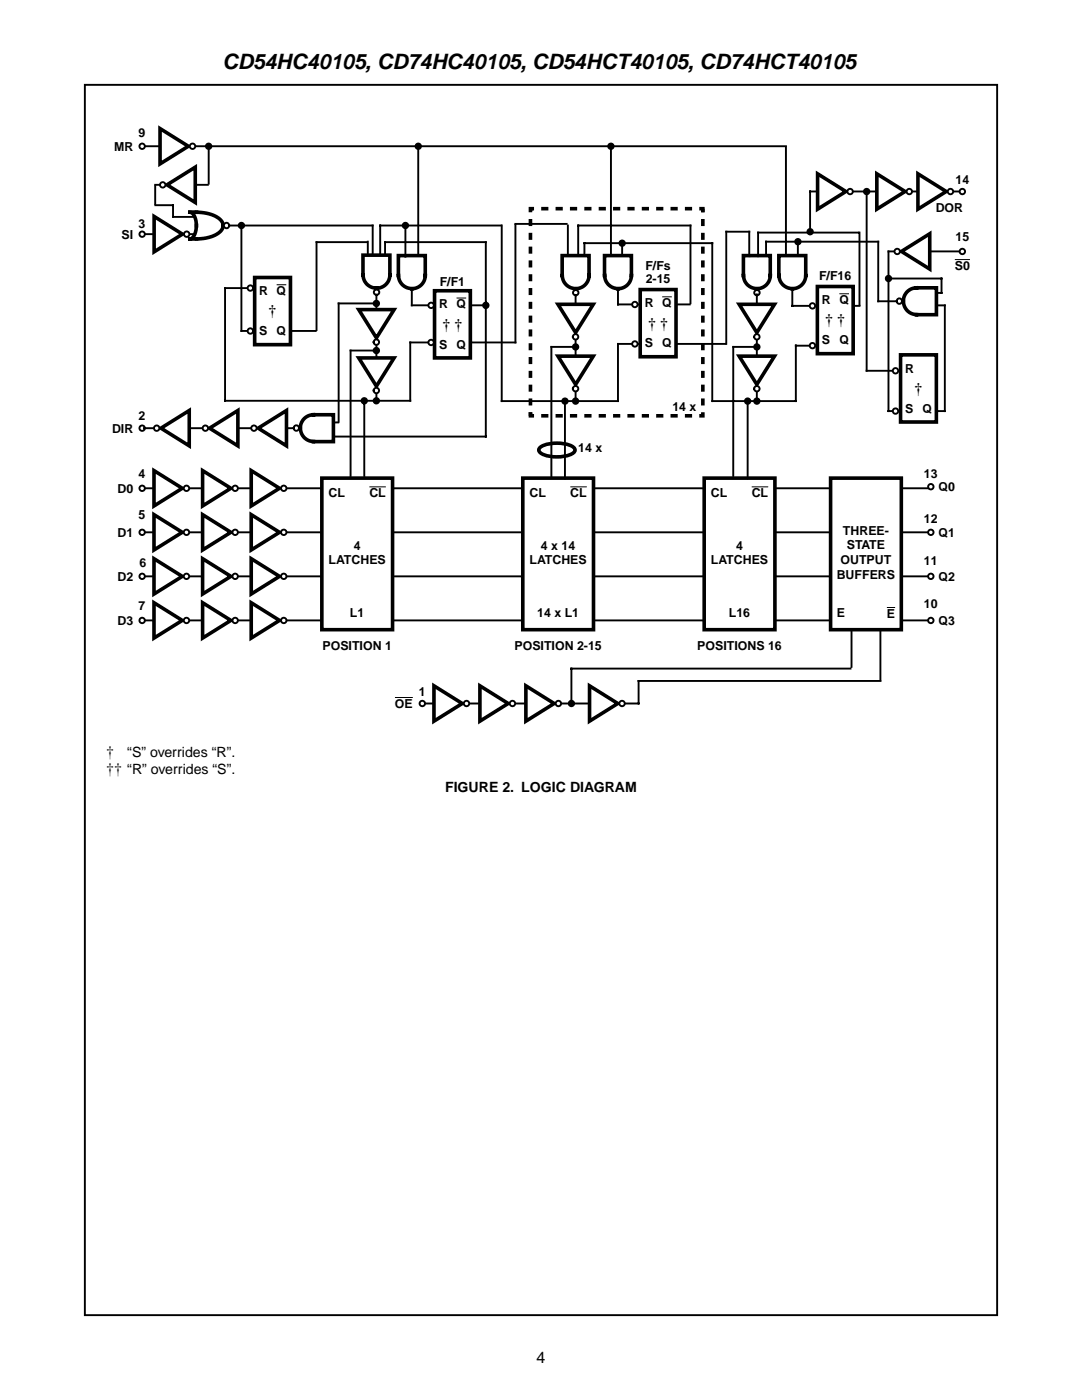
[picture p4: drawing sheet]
<svg xmlns="http://www.w3.org/2000/svg" width="216mm" height="279mm" viewBox="0 0 216 279" stroke-linecap="round" stroke-linejoin="round" font-family="sans-serif">
<path d="M16.9 16.9h182.1v245.6h-182.1zM28.9 97.4h156.6M28.8 115h156.7M28.9 106.2h156.6M29.1 123.8h156.4" fill="none" stroke="#000" stroke-width=".38"/>
<g fill="#fff" stroke="#000" stroke-width=".72">
<path d="M104.3 95.4h14.1v30.3h-14.1z" fill-rule="evenodd"/>
<path d="M140.5 95.4h14.1v30.3h-14.1z" fill-rule="evenodd"/>
</g>
<path d="M28.8 29.2h128" fill="none" stroke="#000" stroke-width=".38"/>
<path d="M28.1 28.7l.3-.1v.6v-.6a.55 .55 0 0 1 .5 .8 .55 .55 0 0 1-.9 .2 .55 .55 0 0 1 .1-.9z" fill="#fff"/>
<g fill="none" stroke="#000" stroke-width=".38">
<path d="M31 36.9h10.5M28.8 46.7h10.1M34.5 43.3h4.4M44.6 45h29.8"/>
<circle cx="28.4" cy="29.2" r=".54"/>
</g>
<path d="M37.9 42.3h1.3M37.9 42.4a2.16 2.16 0 0 1 1.3 2.3v.3M39.2 45l-.1 1-.3 .9-.3 .5-.6 .3 3.2-.2 1.2-.3 1.1-.6a2.05 2.05 0 0 0 1.1-1.6M39.2 42.4l2.2 .2 1.9 .7a2.13 2.13 0 0 1 1.2 1.7" fill="none" stroke="#000" stroke-width=".72"/>
<circle cx="45.2" cy="45" r=".54" fill="#fff" stroke="#000" stroke-width=".38"/>
<path d="M27.9 46.5l.5-.3v.5v-.5a.55 .55 0 0 1 .5 .6 .55 .55 0 0 1-.7 .4 .55 .55 0 0 1-.3-.7z" fill="#fff"/>
<g fill="none" stroke="#000" stroke-width=".38">
<path d="M31 37.1v3.6M41.6 29.2v7.5M48.2 45v21.1h14.8M63.2 48.3v17.6"/>
<circle cx="41.6" cy="29.2" r=".54"/>
<circle cx="28.4" cy="46.7" r=".54"/>
<circle cx="48.2" cy="45" r=".54"/>
</g>
<path d="M41.4 28.7l.2-.1v.6v-.6a.55 .55 0 0 1 .6 .8 .55 .55 0 0 1-.9 .2 .55 .55 0 0 1 .1-.9zM47.7 44.7l.5-.2v.5v-.5a.55 .55 0 0 1 .5 .6 .55 .55 0 0 1-.7 .4 .55 .55 0 0 1-.3-.8z" fill="#000"/>
<path d="M50.8 55.4h7.2v13.4h-7.2z" fill-rule="evenodd" fill="#fff" stroke="#000" stroke-width=".72"/>
<path d="M55.2 56.8h1.9" fill="none" stroke="#000" stroke-width=".2"/>
<path d="M44.9 57.5h5.6" fill="none" stroke="#000" stroke-width=".38"/>
<path d="M49.7 57l.3-.1v.6v-.6a.55 .55 0 0 1 .5 .8 .55 .55 0 0 1-.9 .2 .55 .55 0 0 1 .1-.9z" fill="#fff"/>
<circle cx="50" cy="57.5" r=".54" fill="none" stroke="#000" stroke-width=".38"/>
<path d="M49.7 65.6l.3-.1v.6v-.6a.55 .55 0 0 1 .5 .7 .55 .55 0 0 1-.9 .3 .55 .55 0 0 1 .1-.9z" fill="#fff"/>
<g fill="none" stroke="#000" stroke-width=".38">
<path d="M44.9 57.5v22.5h37M63.2 48.3h9.9M73.4 48.2v2.6M76.8 48.3v2.5M67.6 60.6h7.3"/>
<circle cx="50" cy="66.1" r=".54"/>
</g>
<path d="M72.4 54.9v-4h5.4v4.3l-.4 1-.7 .8a2.69 2.69 0 0 1-4.2-2.1" fill="none" stroke="#000" stroke-width=".72"/>
<circle cx="75.1" cy="58.3" r=".54" fill="#fff" stroke="#000" stroke-width=".38"/>
<g fill="none" stroke="#000" stroke-width=".38">
<path d="M83.5 29.4v21.5M74.4 45v5.9M75.1 58.8v21.1M76.8 48.3h20.1M80.9 44.8v6.4M82.2 57.8v3.1h14.8M100 45h-24.1v5.9M67.6 60.6v23.6M74.9 70h-4.9v25M102.8 68.3h-20.9v11.7M72.7 80.4v14.6"/>
<circle cx="83.5" cy="29.2" r=".54"/>
<circle cx="80.9" cy="45" r=".54"/>
<circle cx="72.7" cy="80" r=".54"/>
<circle cx="75.1" cy="80" r=".54"/>
<circle cx="75.1" cy="70" r=".54"/>
<circle cx="75.1" cy="60.6" r=".54"/>
</g>
<path d="M83.2 28.7l.3-.1v.6v-.6a.55 .55 0 0 1 .5 .8 .55 .55 0 0 1-.9 .2 .55 .55 0 0 1 .1-.9zM80.4 44.7l.5-.2v.5v-.5a.55 .55 0 0 1 .5 .6 .55 .55 0 0 1-.7 .4 .55 .55 0 0 1-.3-.8zM72.4 79.5l.3-.1v.6v-.6a.55 .55 0 0 1 .5 .8 .55 .55 0 0 1-.9 .2 .55 .55 0 0 1 .1-.9zM74.6 60.3l.5-.3v.6v-.6a.55 .55 0 0 1 .6 .7 .55 .55 0 0 1-.8 .4 .55 .55 0 0 1-.3-.8zM74.6 69.7l.5-.3v.6v-.6a.55 .55 0 0 1 .6 .7 .55 .55 0 0 1-.8 .4 .55 .55 0 0 1-.3-.8zM74.8 79.5l.3-.1v.6v-.6a.55 .55 0 0 1 .5 .8 .55 .55 0 0 1-.8 .2 .55 .55 0 0 1 0-.9z" fill="#000"/>
<path d="M82.2 57.6l-1.1-.2-.9-.7a2.54 2.54 0 0 1-.7-1.7v-4h5.4v4l-.2 .9-.4 .7-.6 .5-.7 .4-.8 .1" fill="none" stroke="#000" stroke-width=".72"/>
<path d="M86.7 58h7.2v13.4h-7.2z" fill-rule="evenodd" fill="#fff" stroke="#000" stroke-width=".72"/>
<path d="M91.1 59.5h1.9" fill="none" stroke="#000" stroke-width=".2"/>
<path d="M85.8 60.5l.2-.1v.5v-.5a.55 .55 0 0 1 .5 .7 .55 .55 0 0 1-.8 .3 .55 .55 0 0 1 .1-.9z" fill="#fff"/>
<circle cx="86" cy="60.9" r=".54" fill="none" stroke="#000" stroke-width=".38"/>
<path d="M85.8 67.9l.2-.1v.5v-.5a.55 .55 0 0 1 .5 .7 .55 .55 0 0 1-.8 .3 .55 .55 0 0 1 .1-.9z" fill="#fff"/>
<g fill="none" stroke="#000" stroke-width=".38">
<path d="M96.9 48.3v38.8h-30.1M66.5 84.3h1"/>
<circle cx="86" cy="68.3" r=".54"/>
<circle cx="96.9" cy="60.9" r=".54"/>
</g>
<path d="M96.7 60.5l.2-.1v.5v-.5a.55 .55 0 0 1 .6 .7 .55 .55 0 0 1-.9 .3 .55 .55 0 0 1 .1-.9z" fill="#000"/>
<path d="M28.1 85l.3-.1v.6v-.6a.55 .55 0 0 1 .5 .7 .55 .55 0 0 1-.9 .3 .55 .55 0 0 1 .1-.9z" fill="#fff"/>
<g fill="none" stroke="#000" stroke-width=".38">
<path d="M28.8 85.5h29.7"/>
<circle cx="28.4" cy="85.4" r=".54"/>
</g>
<path d="M59.9 85.4a2.66 2.66 0 0 1 2.7-2.6h3.9v5.3h-3.9M59.9 85.4l.3 1.1 .6 .9 .8 .5 1 .2" fill="none" stroke="#000" stroke-width=".72"/>
<circle cx="59.1" cy="85.4" r=".55" fill="#fff" stroke="#000" stroke-width=".38"/>
<path d="M28.1 97l.3-.1v.5v-.5a.55 .55 0 0 1 .5 .7 .55 .55 0 0 1-.9 .3 .55 .55 0 0 1 .1-.9z" fill="#fff"/>
<circle cx="28.4" cy="97.5" r=".54" fill="none" stroke="#000" stroke-width=".38"/>
<path d="M28.1 105.8l.3-.1v.5v-.5a.55 .55 0 0 1 .5 .7 .55 .55 0 0 1-.9 .3 .55 .55 0 0 1 .1-.9z" fill="#fff"/>
<circle cx="28.4" cy="106.2" r=".54" fill="none" stroke="#000" stroke-width=".38"/>
<path d="M27.9 114.7l.5-.2v.5v-.5a.55 .55 0 0 1 .5 .6 .55 .55 0 0 1-.7 .4 .55 .55 0 0 1-.3-.8z" fill="#fff"/>
<circle cx="28.4" cy="115" r=".54" fill="none" stroke="#000" stroke-width=".38"/>
<path d="M27.9 123.5l.5-.2v.5v-.5a.55 .55 0 0 1 .5 .6 .55 .55 0 0 1-.7 .4 .55 .55 0 0 1-.3-.8z" fill="#fff"/>
<circle cx="28.4" cy="123.8" r=".54" fill="none" stroke="#000" stroke-width=".38"/>
<path d="M64.2 95.4h14.1v30.3h-14.1z" fill-rule="evenodd" fill="#fff" stroke="#000" stroke-width=".72"/>
<path d="M73.7 97.2h3.3" fill="none" stroke="#000" stroke-width=".2"/>
<path d="M121.9 29.6v21.3M100.1 45v35h23.2v-11.4h21.5M113.3 45v5.9M114.9 57.9v21.9M137.8 45h-22.4v5.9" fill="none" stroke="#000" stroke-width=".38"/>
<path d="M112.2 51h5.3v4.3l-.3 1-.8 .8a2.69 2.69 0 0 1-4.2-2.1z" fill="none" stroke="#000" stroke-width=".72"/>
<circle cx="114.9" cy="58.4" r=".54" fill="#fff" stroke="#000" stroke-width=".38"/>
<g fill="none" stroke="#000" stroke-width=".38">
<path d="M102.8 44.9v23.4M123.3 57.5v3.3h14.3M110 69.2h4.9"/>
<circle cx="112.7" cy="80.1" r=".54"/>
<circle cx="114.9" cy="80.1" r=".54"/>
</g>
<path d="M112.3 79.8l.4-.3v.5v-.5a.55 .55 0 0 1 .6 .6 .55 .55 0 0 1-.8 .5 .55 .55 0 0 1-.2-.8zM114.4 79.8l.5-.3v.5v-.5a.55 .55 0 0 1 .5 .6 .55 .55 0 0 1-.7 .5 .55 .55 0 0 1-.3-.8z" fill="#000"/>
<path d="M127.7 57.8h7.2v13.4h-7.2z" fill-rule="evenodd" fill="#fff" stroke="#000" stroke-width=".72"/>
<path d="M132.1 59.2h2" fill="none" stroke="#000" stroke-width=".2"/>
<g fill="none" stroke="#000" stroke-width=".38">
<path d="M116.6 50.9v-2.4h25.5v31.5M124.1 48.5v2.4M137.8 45v15.5"/>
<circle cx="121.9" cy="29.2" r=".54"/>
<circle cx="124.1" cy="48.5" r=".54"/>
</g>
<path d="M120.6 55v-4h5.4v4l-.2 1-.4 .6-.6 .6-.7 .3-.8 .1M120.7 55l.2 1 .6 .9a2.73 2.73 0 0 0 1.8 .7" fill="none" stroke="#000" stroke-width=".72"/>
<path d="M121.6 28.7l.3-.1v.6v-.6a.55 .55 0 0 1 .5 .8 .55 .55 0 0 1-.8 .2 .55 .55 0 0 1 0-.9zM123.7 48.3l.4-.3v.5v-.5a.55 .55 0 0 1 .6 .6 .55 .55 0 0 1-.8 .4 .55 .55 0 0 1-.2-.7z" fill="#000"/>
<path d="M126.4 60.3l.3-.1v.6v-.6a.55 .55 0 0 1 .5 .7 .55 .55 0 0 1-.9 .3 .55 .55 0 0 1 .1-.9z" fill="#fff"/>
<circle cx="126.7" cy="60.8" r=".54" fill="none" stroke="#000" stroke-width=".38"/>
<path d="M126.2 68.4l.5-.3v.5v-.5a.55 .55 0 0 1 .5 .6 .55 .55 0 0 1-.7 .5 .55 .55 0 0 1-.3-.8z" fill="#fff"/>
<circle cx="126.7" cy="68.6" r=".54" fill="none" stroke="#000" stroke-width=".38"/>
<path d="M107.9 89.2a5.5 5.5 0 0 1 3.2-.7v1.3v-1.3h.9a4.1 4.1 0 0 1 2.6 1l.1 .3a1.56 1.56 0 0 1-1.3 1.1 7.5 7.5 0 0 1-5.5-.5l-.4-.6z" fill="#fff"/>
<path d="M151 57.6l-.8-.1-.7-.4-.5-.4-.5-.8-.1-.9-.1-4h5.4v4.1l-.2 .8-.4 .7-.6 .6-.7 .3-.8 .1M107.9 89.2a7.3 7.3 0 0 1 6.5 0l.3 .6a1.57 1.57 0 0 1-1.3 1.1 7.5 7.5 0 0 1-5.5-.5l-.4-.6z" fill="none" stroke="#000" stroke-width=".72"/>
<path d="M144.9 46.2h4.6" fill="none" stroke="#000" stroke-width=".38"/>
<circle cx="151" cy="58.4" r=".54" fill="#fff" stroke="#000" stroke-width=".38"/>
<path d="M156.8 29.4v21.5M144.9 46.2v22.4M149.5 46.2v4.9M151.3 46.4v4.7M152.9 50.8v-2.6h22.3v11.9M158.1 58.2v2.8h13.4M159.2 48v2.9" fill="none" stroke="#000" stroke-width=".38"/>
<path d="M155.4 55v-4h5.4v4l-.3 1-.3 .6-.6 .6-.7 .3-.8 .1M155.4 55l.2 .9 .6 .9 .8 .6 1.1 .2" fill="none" stroke="#000" stroke-width=".72"/>
<path d="M163.1 57.2h7.1v13.4h-7.1z" fill-rule="evenodd" fill="#fff" stroke="#000" stroke-width=".72"/>
<path d="M167.5 58.6h1.9" fill="none" stroke="#000" stroke-width=".2"/>
<path d="M161.8 60.6l.3-.1v.5v-.5a.55 .55 0 0 1 .5 .7 .55 .55 0 0 1-.8 .3 .55 .55 0 0 1 0-.9z" fill="#fff"/>
<g fill="none" stroke="#000" stroke-width=".38">
<path d="M151 58.8v21.2M151.1 69.2h-4.8v25.8M158.8 68.9v11.1h-16.7M158.8 69h4"/>
<circle cx="151" cy="69.2" r=".54"/>
<circle cx="162.1" cy="61" r=".54"/>
</g>
<path d="M150.5 69l.5-.3v.5v-.5a.55 .55 0 0 1 .6 .6 .55 .55 0 0 1-.8 .4 .55 .55 0 0 1-.3-.7z" fill="#000"/>
<path d="M161.6 68.7l.5-.3v.6v-.6a.55 .55 0 0 1 .6 .7 .55 .55 0 0 1-.8 .4 .55 .55 0 0 1-.3-.8z" fill="#fff"/>
<g fill="none" stroke="#000" stroke-width=".38">
<path d="M149.2 80.1v15.4M114 133.4h55.7M114 133.4v7M169.9 125.9v7.2M175.7 125.9v9.6M175.7 135.9h-48.3v4.5h-43.2"/>
<circle cx="162.1" cy="69" r=".54"/>
<circle cx="149.2" cy="80.1" r=".54"/>
<circle cx="151" cy="80.1" r=".54"/>
<circle cx="114" cy="140.4" r=".54"/>
</g>
<path d="M148.7 79.8l.5-.3v.5v-.5a.55 .55 0 0 1 .5 .6 .55 .55 0 0 1-.7 .5 .55 .55 0 0 1-.3-.8zM150.5 79.8l.5-.3v.5v-.5a.55 .55 0 0 1 .6 .6 .55 .55 0 0 1-.8 .5 .55 .55 0 0 1-.3-.8zM113.5 140.1l.5-.3v.6v-.6a.55 .55 0 0 1 .6 .7 .55 .55 0 0 1-.8 .4 .55 .55 0 0 1-.3-.8z" fill="#000"/>
<path d="M185.3 123.5l.4-.2v.5v-.5a.55 .55 0 0 1 .6 .6 .55 .55 0 0 1-.7 .4 .55 .55 0 0 1-.3-.8z" fill="#fff"/>
<circle cx="185.7" cy="123.8" r=".54" fill="none" stroke="#000" stroke-width=".38"/>
<path d="M185.5 114.6l.2-.1v.5v-.5a.55 .55 0 0 1 .6 .7 .55 .55 0 0 1-.9 .2 .55 .55 0 0 1 .1-.8z" fill="#fff"/>
<circle cx="185.7" cy="115" r=".54" fill="none" stroke="#000" stroke-width=".38"/>
<path d="M185.5 105.8l.2-.1v.5v-.5a.55 .55 0 0 1 .6 .7 .55 .55 0 0 1-.9 .3 .55 .55 0 0 1 .1-.9z" fill="#fff"/>
<circle cx="185.7" cy="106.2" r=".54" fill="none" stroke="#000" stroke-width=".38"/>
<path d="M185.3 96.8l.4-.2v.5v-.5a.55 .55 0 0 1 .6 .6 .55 .55 0 0 1-.7 .4 .55 .55 0 0 1-.3-.8z" fill="#fff"/>
<g fill="none" stroke="#000" stroke-width=".38">
<path d="M177.3 50.2v31.8h11.2"/>
<circle cx="159.2" cy="48.2" r=".54"/>
<circle cx="161.6" cy="46.2" r=".54"/>
<circle cx="185.7" cy="97.1" r=".54"/>
</g>
<path d="M158.9 47.8l.3-.1v.5v-.5a.55 .55 0 0 1 .5 .7 .55 .55 0 0 1-.8 .3 .55 .55 0 0 1 0-.9zM161.2 46l.4-.3v.5v-.5a.55 .55 0 0 1 .6 .6 .55 .55 0 0 1-.7 .5 .55 .55 0 0 1-.3-.8z" fill="#000"/>
<path d="M179.7 70.8h7.1v13.4h-7.1z" fill-rule="evenodd" fill="#fff" stroke="#000" stroke-width=".72"/>
<path d="M175.2 60.1h3.6" fill="none" stroke="#000" stroke-width=".38"/>
<path d="M180.3 60.1l.1 .8 .3 .7 .5 .5 .7 .5 1 .2h4v-5.4l-4.3 .1-.8 .2-.6 .4a2.69 2.69 0 0 0-1 2" fill="none" stroke="#000" stroke-width=".72"/>
<circle cx="179.5" cy="60.1" r=".55" fill="#fff" stroke="#000" stroke-width=".38"/>
<g fill="none" stroke="#000" stroke-width=".38">
<path d="M177.3 55.6h10.6v2.9h-1M177.3 50.2h14.4M172.9 74h5.4M188.5 60.9v21.1"/>
<circle cx="177.3" cy="55.6" r=".54"/>
</g>
<path d="M176.8 55.3l.5-.3v.6v-.6a.55 .55 0 0 1 .5 .7 .55 .55 0 0 1-.7 .4 .55 .55 0 0 1-.3-.8z" fill="#000"/>
<path d="M178.2 73.7l.5-.3v.6v-.6a.55 .55 0 0 1 .5 .7 .55 .55 0 0 1-.7 .4 .55 .55 0 0 1-.3-.8z" fill="#fff"/>
<circle cx="178.7" cy="74" r=".54" fill="none" stroke="#000" stroke-width=".38"/>
<path d="M178.2 81.8l.5-.3v.5v-.5a.55 .55 0 0 1 .5 .6 .55 .55 0 0 1-.7 .5 .55 .55 0 0 1-.3-.8z" fill="#fff"/>
<g fill="none" stroke="#000" stroke-width=".38">
<path d="M172.9 38.4v35.6M191.6 38.2h-30v7.9"/>
<circle cx="178.7" cy="82" r=".54"/>
</g>
<path d="M191.6 37.9l.4-.2v.5v-.5a.55 .55 0 0 1 .6 .6 .55 .55 0 0 1-.8 .4 .55 .55 0 0 1-.2-.8z" fill="#fff"/>
<circle cx="192" cy="38.2" r=".54" fill="none" stroke="#000" stroke-width=".38"/>
<path d="M191.6 49.9l.4-.3v.6v-.6a.55 .55 0 0 1 .6 .7 .55 .55 0 0 1-.8 .4 .55 .55 0 0 1-.2-.8z" fill="#fff"/>
<g fill="none" stroke="#000" stroke-width=".38">
<path d="M187 60.9h1.5"/>
<circle cx="192" cy="50.2" r=".54"/>
</g>
<path d="M190.5 51.8h3M78.8 139.2h3.6" fill="none" stroke="#000" stroke-width=".2"/>
<path d="M83.8 140.1l.5-.3v.6v-.6a.55 .55 0 0 1 .5 .7 .55 .55 0 0 1-.7 .4 .55 .55 0 0 1-.3-.8z" fill="#fff"/>
<g fill="none" stroke="#000" stroke-width=".38">
<circle cx="172.9" cy="38.2" r=".54"/>
<circle cx="114.9" cy="69.2" r=".54"/>
<circle cx="84.3" cy="140.4" r=".54"/>
</g>
<path d="M106.2 41.6h-.4v.4M139.9 41.6h.3v.4M105.8 82.6v.4h.4M140.2 82.6v.4h-.3" fill="none" stroke="#000" stroke-width=".72"/>
<path d="M139.9 41.6h-33.7M106.2 83h33.7" fill="none" stroke="#000" stroke-width=".72" stroke-dasharray=".7 2.2" stroke-dashoffset=".7"/>
<path d="M105.8 42v40.6M140.2 82.6v-40.6" fill="none" stroke="#000" stroke-width=".72" stroke-dasharray=".7 2.1" stroke-dashoffset=".7"/>
<path d="M172.5 37.9l.4-.2v.5v-.5a.55 .55 0 0 1 .6 .6 .55 .55 0 0 1-.8 .4 .55 .55 0 0 1-.2-.8zM114.4 69l.5-.3v.5v-.5a.55 .55 0 0 1 .5 .6 .55 .55 0 0 1-.7 .4 .55 .55 0 0 1-.3-.7z" fill="#000"/>
<path d="M31.9 25.7l5.7 3.5-5.7 3.5z" fill="#fff" stroke="#000" stroke-width=".72"/>
<path d="M38.1 28.7l.3-.1v.6v-.6a.55 .55 0 0 1 .5 .8 .55 .55 0 0 1-.8 .2 .55 .55 0 0 1 0-.9z" fill="#fff"/>
<circle cx="38.4" cy="29.2" r=".54" fill="none" stroke="#000" stroke-width=".38"/>
<path d="M32.1 85.5l5.7-3.6v7.1z" fill="#fff" stroke="#000" stroke-width=".72"/>
<path d="M31 85l.3-.1v.6v-.6a.55 .55 0 0 1 .5 .7 .55 .55 0 0 1-.9 .3 .55 .55 0 0 1 .1-.9z" fill="#fff"/>
<circle cx="31.3" cy="85.4" r=".54" fill="none" stroke="#000" stroke-width=".38"/>
<path d="M41.8 85.5l5.7-3.6v7.1z" fill="#fff" stroke="#000" stroke-width=".72"/>
<path d="M40.7 85l.3-.1v.6v-.6a.55 .55 0 0 1 .5 .7 .55 .55 0 0 1-.9 .3 .55 .55 0 0 1 .1-.9z" fill="#fff"/>
<circle cx="41" cy="85.4" r=".54" fill="none" stroke="#000" stroke-width=".38"/>
<path d="M51.5 85.5l5.7-3.6v7.1z" fill="#fff" stroke="#000" stroke-width=".72"/>
<path d="M50.4 85l.3-.1v.6v-.6a.55 .55 0 0 1 .5 .7 .55 .55 0 0 1-.9 .3 .55 .55 0 0 1 .1-.9z" fill="#fff"/>
<circle cx="50.7" cy="85.4" r=".54" fill="none" stroke="#000" stroke-width=".38"/>
<path d="M30.7 93.9l5.7 3.5-5.7 3.6z" fill="#fff" stroke="#000" stroke-width=".72"/>
<path d="M36.9 97l.3-.1v.5v-.5a.55 .55 0 0 1 .5 .7 .55 .55 0 0 1-.8 .3 .55 .55 0 0 1 0-.9z" fill="#fff"/>
<circle cx="37.2" cy="97.5" r=".54" fill="none" stroke="#000" stroke-width=".38"/>
<path d="M40.4 93.9l5.7 3.5-5.7 3.6z" fill="#fff" stroke="#000" stroke-width=".72"/>
<path d="M46.6 97l.3-.1v.5v-.5a.55 .55 0 0 1 .5 .7 .55 .55 0 0 1-.8 .3 .55 .55 0 0 1 0-.9z" fill="#fff"/>
<circle cx="46.9" cy="97.5" r=".54" fill="none" stroke="#000" stroke-width=".38"/>
<path d="M50.1 93.9l5.7 3.5-5.7 3.6z" fill="#fff" stroke="#000" stroke-width=".72"/>
<path d="M56.3 97l.3-.1v.5v-.5a.55 .55 0 0 1 .5 .7 .55 .55 0 0 1-.8 .3 .55 .55 0 0 1 0-.9z" fill="#fff"/>
<circle cx="56.6" cy="97.5" r=".54" fill="none" stroke="#000" stroke-width=".38"/>
<path d="M30.7 102.7l5.7 3.5-5.7 3.6z" fill="#fff" stroke="#000" stroke-width=".72"/>
<path d="M36.9 105.8l.3-.1v.5v-.5a.55 .55 0 0 1 .5 .7 .55 .55 0 0 1-.8 .3 .55 .55 0 0 1 0-.9z" fill="#fff"/>
<circle cx="37.2" cy="106.2" r=".54" fill="none" stroke="#000" stroke-width=".38"/>
<path d="M40.4 102.7l5.7 3.5-5.7 3.6z" fill="#fff" stroke="#000" stroke-width=".72"/>
<path d="M46.6 105.8l.3-.1v.5v-.5a.55 .55 0 0 1 .5 .7 .55 .55 0 0 1-.8 .3 .55 .55 0 0 1 0-.9z" fill="#fff"/>
<circle cx="46.9" cy="106.2" r=".54" fill="none" stroke="#000" stroke-width=".38"/>
<path d="M50.1 102.7l5.7 3.5-5.7 3.6z" fill="#fff" stroke="#000" stroke-width=".72"/>
<path d="M56.3 105.8l.3-.1v.5v-.5a.55 .55 0 0 1 .5 .7 .55 .55 0 0 1-.8 .3 .55 .55 0 0 1 0-.9z" fill="#fff"/>
<circle cx="56.6" cy="106.2" r=".54" fill="none" stroke="#000" stroke-width=".38"/>
<path d="M30.7 111.5l5.7 3.5-5.7 3.6z" fill="#fff" stroke="#000" stroke-width=".72"/>
<path d="M36.7 114.7l.5-.2v.5v-.5a.55 .55 0 0 1 .6 .6 .55 .55 0 0 1-.8 .4 .55 .55 0 0 1-.3-.8z" fill="#fff"/>
<circle cx="37.2" cy="115" r=".54" fill="none" stroke="#000" stroke-width=".38"/>
<path d="M40.4 111.5l5.7 3.5-5.7 3.6z" fill="#fff" stroke="#000" stroke-width=".72"/>
<path d="M46.4 114.7l.5-.2v.5v-.5a.55 .55 0 0 1 .6 .6 .55 .55 0 0 1-.8 .4 .55 .55 0 0 1-.3-.8z" fill="#fff"/>
<circle cx="46.9" cy="115" r=".54" fill="none" stroke="#000" stroke-width=".38"/>
<path d="M50.1 111.5l5.7 3.5-5.7 3.6z" fill="#fff" stroke="#000" stroke-width=".72"/>
<path d="M56.1 114.7l.5-.2v.5v-.5a.55 .55 0 0 1 .6 .6 .55 .55 0 0 1-.8 .4 .55 .55 0 0 1-.3-.8z" fill="#fff"/>
<circle cx="56.6" cy="115" r=".54" fill="none" stroke="#000" stroke-width=".38"/>
<path d="M30.7 120.3l5.7 3.5-5.7 3.5z" fill="#fff" stroke="#000" stroke-width=".72"/>
<path d="M36.7 123.5l.5-.2v.5v-.5a.55 .55 0 0 1 .6 .6 .55 .55 0 0 1-.8 .4 .55 .55 0 0 1-.3-.8z" fill="#fff"/>
<circle cx="37.2" cy="123.8" r=".54" fill="none" stroke="#000" stroke-width=".38"/>
<path d="M40.4 120.3l5.7 3.5-5.7 3.5z" fill="#fff" stroke="#000" stroke-width=".72"/>
<path d="M46.4 123.5l.5-.2v.5v-.5a.55 .55 0 0 1 .6 .6 .55 .55 0 0 1-.8 .4 .55 .55 0 0 1-.3-.8z" fill="#fff"/>
<circle cx="46.9" cy="123.8" r=".54" fill="none" stroke="#000" stroke-width=".38"/>
<path d="M50.1 120.3l5.7 3.5-5.7 3.5z" fill="#fff" stroke="#000" stroke-width=".72"/>
<path d="M56.1 123.5l.5-.2v.5v-.5a.55 .55 0 0 1 .6 .6 .55 .55 0 0 1-.8 .4 .55 .55 0 0 1-.3-.8z" fill="#fff"/>
<circle cx="56.6" cy="123.8" r=".54" fill="none" stroke="#000" stroke-width=".38"/>
<path d="M113.8 97.2h3.3M150 97.2h3.3" fill="none" stroke="#000" stroke-width=".2"/>
<path d="M71.6 61.8h7l-3.5 5.6z" fill="#fff" stroke="#000" stroke-width=".72"/>
<path d="M74.6 68a.55 .55 0 0 1 .9-.1 .55 .55 0 0 1-.2 .9 .55 .55 0 0 1-.7-.5h.5h-.5z" fill="#fff"/>
<circle cx="75.1" cy="68.3" r=".54" fill="none" stroke="#000" stroke-width=".38"/>
<path d="M71.6 71.4h7l-3.5 5.7z" fill="#fff" stroke="#000" stroke-width=".72"/>
<path d="M74.6 77.6a.55 .55 0 0 1 .9 0 .55 .55 0 0 1-.2 .8 .55 .55 0 0 1-.7-.5h.5h-.5z" fill="#fff"/>
<circle cx="75.1" cy="77.9" r=".54" fill="none" stroke="#000" stroke-width=".38"/>
<path d="M111.3 60.7h7.1l-3.5 5.7z" fill="#fff" stroke="#000" stroke-width=".72"/>
<path d="M114.4 66.9a.55 .55 0 0 1 .9 0 .55 .55 0 0 1-.3 .8 .55 .55 0 0 1-.7-.5h.6h-.6z" fill="#fff"/>
<circle cx="114.9" cy="67.2" r=".54" fill="none" stroke="#000" stroke-width=".38"/>
<path d="M111.3 71.1h7.1l-3.5 5.6z" fill="#fff" stroke="#000" stroke-width=".72"/>
<path d="M114.4 77.3a.55 .55 0 0 1 .9-.1 .55 .55 0 0 1-.3 .9 .55 .55 0 0 1-.7-.5h.6h-.6z" fill="#fff"/>
<circle cx="114.9" cy="77.6" r=".54" fill="none" stroke="#000" stroke-width=".38"/>
<path d="M147.5 60.7h7l-3.5 5.7z" fill="#fff" stroke="#000" stroke-width=".72"/>
<path d="M150.5 66.9a.55 .55 0 0 1 .9 0 .55 .55 0 0 1-.2 .8 .55 .55 0 0 1-.7-.5h.5h-.5z" fill="#fff"/>
<circle cx="151" cy="67.2" r=".54" fill="none" stroke="#000" stroke-width=".38"/>
<path d="M147.5 71.1h7l-3.5 5.6z" fill="#fff" stroke="#000" stroke-width=".72"/>
<path d="M150.5 77.3a.55 .55 0 0 1 .9-.1 .55 .55 0 0 1-.2 .9 .55 .55 0 0 1-.7-.5h.5h-.5z" fill="#fff"/>
<circle cx="151" cy="77.6" r=".54" fill="none" stroke="#000" stroke-width=".38"/>
<path d="M163.1 34.7l5.7 3.5-5.7 3.5z" fill="#fff" stroke="#000" stroke-width=".72"/>
<path d="M169.2 37.9l.4-.2v.5v-.5a.55 .55 0 0 1 .6 .6 .55 .55 0 0 1-.8 .4 .55 .55 0 0 1-.2-.8z" fill="#fff"/>
<circle cx="169.6" cy="38.2" r=".54" fill="none" stroke="#000" stroke-width=".38"/>
<path d="M175 34.7l5.6 3.5-5.6 3.5z" fill="#fff" stroke="#000" stroke-width=".72"/>
<path d="M181 37.9l.5-.2v.5v-.5a.55 .55 0 0 1 .5 .6 .55 .55 0 0 1-.7 .4 .55 .55 0 0 1-.3-.8z" fill="#fff"/>
<circle cx="181.4" cy="38.2" r=".54" fill="none" stroke="#000" stroke-width=".38"/>
<path d="M183.2 34.7l5.6 3.5-5.6 3.5z" fill="#fff" stroke="#000" stroke-width=".72"/>
<path d="M189.2 37.9l.5-.2v.5v-.5a.55 .55 0 0 1 .5 .6 .55 .55 0 0 1-.7 .4 .55 .55 0 0 1-.3-.8z" fill="#fff"/>
<g fill="none" stroke="#000" stroke-width=".38">
<path d="M151.3 46.4h20M171.5 46.4v14.5"/>
<circle cx="189.7" cy="38.2" r=".54"/>
</g>
<path d="M179.9 50.2l5.6-3.6v7.1z" fill="#fff" stroke="#000" stroke-width=".72"/>
<path d="M178.7 49.7l.3-.1v.6v-.6a.55 .55 0 0 1 .5 .8 .55 .55 0 0 1-.8 .2 .55 .55 0 0 1 0-.9z" fill="#fff"/>
<g fill="none" stroke="#000" stroke-width=".38">
<path d="M110 69.2v26M112.7 80v15.5"/>
<circle cx="179" cy="50.2" r=".54"/>
</g>
<path d="M33.3 36.9l5.7-3.5v7z" fill="#fff" stroke="#000" stroke-width=".72"/>
<path d="M32 36.6l.5-.3v.6v-.6a.55 .55 0 0 1 .5 .7 .55 .55 0 0 1-.7 .4 .55 .55 0 0 1-.3-.8z" fill="#fff"/>
<circle cx="32.5" cy="36.9" r=".54" fill="none" stroke="#000" stroke-width=".38"/>
<path d="M165.7 95.4h14.1v30.3h-14.1z" fill-rule="evenodd" fill="#fff" stroke="#000" stroke-width=".72"/>
<path d="M177 121.2h1.6" fill="none" stroke="#000" stroke-width=".2"/>
<path d="M95.8 136.9l5.6 3.5-5.6 3.5z" fill="#fff" stroke="#000" stroke-width=".72"/>
<path d="M101.8 140.1l.5-.3v.6v-.6a.55 .55 0 0 1 .5 .7 .55 .55 0 0 1-.7 .4 .55 .55 0 0 1-.3-.8z" fill="#fff"/>
<circle cx="102.3" cy="140.4" r=".54" fill="none" stroke="#000" stroke-width=".38"/>
<path d="M104.9 136.9l5.7 3.5-5.7 3.5z" fill="#fff" stroke="#000" stroke-width=".72"/>
<path d="M110.9 140.1l.5-.3v.6v-.6a.55 .55 0 0 1 .6 .7 .55 .55 0 0 1-.8 .4 .55 .55 0 0 1-.3-.8z" fill="#fff"/>
<circle cx="111.4" cy="140.4" r=".54" fill="none" stroke="#000" stroke-width=".38"/>
<path d="M117.6 136.9l5.7 3.5-5.7 3.5z" fill="#fff" stroke="#000" stroke-width=".72"/>
<path d="M123.6 140.1l.5-.3v.6v-.6a.55 .55 0 0 1 .6 .7 .55 .55 0 0 1-.8 .4 .55 .55 0 0 1-.3-.8z" fill="#fff"/>
<circle cx="124.1" cy="140.4" r=".54" fill="none" stroke="#000" stroke-width=".38"/>
<path d="M86.6 136.9l5.6 3.5-5.6 3.5z" fill="#fff" stroke="#000" stroke-width=".72"/>
<path d="M92.6 140.1l.5-.3v.6v-.6a.55 .55 0 0 1 .5 .7 .55 .55 0 0 1-.7 .4 .55 .55 0 0 1-.3-.8z" fill="#fff"/>
<circle cx="93.1" cy="140.4" r=".54" fill="none" stroke="#000" stroke-width=".38"/>
<path d="M30.8 43.2l5.6 3.5-5.6 3.6z" fill="#fff" stroke="#000" stroke-width=".72"/>
<path d="M36.8 46.5l.4-.3v.5v-.5a.55 .55 0 0 1 .6 .6 .55 .55 0 0 1-.7 .4 .55 .55 0 0 1-.3-.7z" fill="#fff"/>
<g fill="none" stroke="#000" stroke-width=".38">
<path d="M31 41h3.5v2.3M102.8 44.7h10.3"/>
<circle cx="37.3" cy="46.7" r=".54"/>
</g>
<text font-size="4.2" x="44.4" y="13.8">CD54HC40105, CD74HC40105, CD54HCT40105, CD74HCT40105</text>
<g font-size="3.2">
<text x="53.6" y="63.2">†</text>
<text x="88.3" y="65.8">† †</text>
<text x="129.3" y="65.6">† †</text>
<text x="164.7" y="65">† †</text>
<text x="182.5" y="78.6">†</text>
<text x="21.2" y="151">†</text>
<text x="21.2" y="154.5">††</text>
<text x="107.1" y="272">4</text>
</g>
<g font-size="2.8">
<text x="25.4" y="151">“S” overrides “R”.</text>
<text x="25.4" y="154.5">“R” overrides “S”.</text>
<text x="88.8" y="158">FIGURE 2. LOGIC DIAGRAM</text>
</g>
<g font-size="2.5">
<text x="27.7" y="27.4">9</text>
<text x="22.8" y="30.1">MR</text>
<text x="190.7" y="36.7">14</text>
<text x="24.3" y="47.6">SI</text>
<text x="27.7" y="45.4">3</text>
<text x="186.7" y="42.3">DOR</text>
<text x="128.8" y="53.8">F/Fs</text>
<text x="190.5" y="53.9">S0</text>
<text x="190.7" y="48.1">15</text>
<text x="51.7" y="58.9">R Q</text>
<text x="87.7" y="57.1">F/F1</text>
<text x="128.8" y="56.6">2-15</text>
<text x="163.4" y="55.8">F/F16</text>
<text x="87.6" y="61.6">R Q</text>
<text x="128.7" y="61.3">R Q</text>
<text x="164" y="60.7">R Q</text>
<text x="51.7" y="66.9">S</text>
<text x="55.2" y="66.9">Q</text>
<text x="87.6" y="69.6">S</text>
<text x="91.1" y="69.6">Q</text>
<text x="128.7" y="69.3">S</text>
<text x="132.1" y="69.3">Q</text>
<text x="164" y="68.7">S</text>
<text x="167.5" y="68.7">Q</text>
<text x="180.6" y="74.4">R</text>
<text x="27.7" y="83.8">2</text>
<text x="134.2" y="82">14 x</text>
<text x="180.6" y="82.4">S</text>
<text x="184.1" y="82.4">Q</text>
<text x="22.4" y="86.3">DIR</text>
<text x="27.7" y="95.4">4</text>
<text x="115.4" y="90.3">14 x</text>
<text x="184.4" y="95.4">13</text>
<text x="23.5" y="98.3">D0</text>
<text x="65.6" y="99.2">CL</text>
<text x="73.7" y="99.2">CL</text>
<text x="105.7" y="99.2">CL</text>
<text x="113.8" y="99.2">CL</text>
<text x="141.8" y="99.2">CL</text>
<text x="150" y="99.2">CL</text>
<text x="187.3" y="98">Q0</text>
<text x="23.5" y="107.1">D1</text>
<text x="27.7" y="103.6">5</text>
<text x="168.2" y="106.8">THREE-</text>
<text x="184.4" y="104.4">12</text>
<text x="187.3" y="107.1">Q1</text>
<text x="27.8" y="113.2">6</text>
<text x="65.6" y="112.5">LATCHES</text>
<text x="70.6" y="109.8">4</text>
<text x="105.7" y="112.5">LATCHES</text>
<text x="107.9" y="109.8">4 x 14</text>
<text x="141.8" y="112.5">LATCHES</text>
<text x="146.9" y="109.8">4</text>
<text x="167.7" y="112.5">OUTPUT</text>
<text x="169" y="109.5">STATE</text>
<text x="184.4" y="112.7">11</text>
<text x="23.5" y="115.9">D2</text>
<text x="167" y="115.5">BUFFERS</text>
<text x="187.3" y="115.9">Q2</text>
<text x="23.5" y="124.7">D3</text>
<text x="27.7" y="121.7">7</text>
<text x="69.8" y="123.1">L1</text>
<text x="107.2" y="123.1">14 x L1</text>
<text x="145.4" y="123.1">L16</text>
<text x="167" y="123.1">E</text>
<text x="177" y="123.3">E</text>
<text x="184.4" y="121.3">10</text>
<text x="187.3" y="124.7">Q3</text>
<text x="64.3" y="129.6">POSITION 1</text>
<text x="102.7" y="129.6">POSITION 2-15</text>
<text x="139.1" y="129.6">POSITIONS 16</text>
<text x="78.8" y="141.3">OE</text>
<text x="83.6" y="138.9">1</text>
</g>
</svg>
